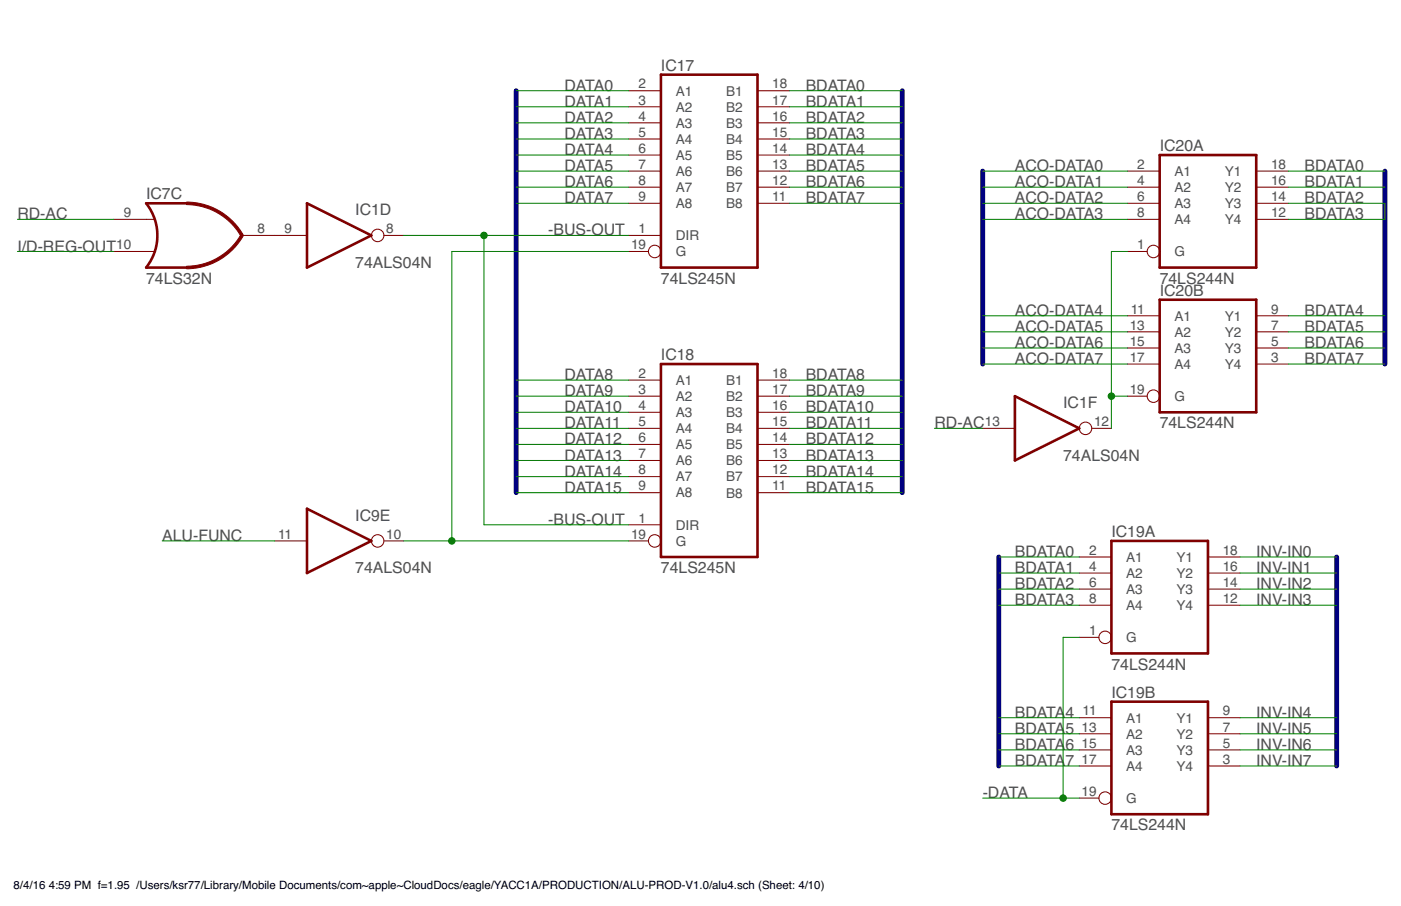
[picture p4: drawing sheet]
<svg xmlns="http://www.w3.org/2000/svg" width="432mm" height="279mm" viewBox="0 0 432 279" stroke-linecap="round" stroke-linejoin="round" font-family="sans-serif">
<path d="M203.7 23h29.8v59.5h-29.8zM357.4 47.8h29.8v34.7h-29.8zM57.4 62.7h-12.4a15.9 15.9 0 0 1 0 19.8h12.4M94.6 62.7l19.8 9.9-19.8 9.9zM357.4 92.4h29.8v34.7h-29.8zM203.7 112.3h29.8v59.5h-29.8zM312.8 122.2l19.8 9.9-19.8 9.9zM94.6 156.9l19.8 9.9-19.8 9.9zM342.5 166.8h29.8v34.7h-29.8zM342.5 216.4h29.8v34.7h-29.8z" fill="none" stroke="#800000" stroke-width=".8"/>
<g fill="none" stroke="#800000" stroke-width=".32">
<path d="M193.8 28h9.9M193.8 32.9h9.9M193.8 37.9h9.9M233.5 28h9.9M233.5 32.9h9.9M233.5 37.9h9.9M193.8 42.9h9.9M193.8 47.8h9.9M193.8 52.8h9.9M193.8 57.7h9.9M233.5 42.9h9.9M233.5 47.8h9.9"/>
<path d="M233.5 52.8h9.9M233.5 57.7h9.9M347.5 52.8h9.9M347.5 57.7h9.9M387.2 52.8h9.9M387.2 57.7h9.9M35.1 77.6h12.4M35.1 67.6h12.4M74.8 72.6h19.8M118.3 72.6h6.1M193.8 72.6h9.9M193.8 62.7h9.9"/>
<path d="M193.8 77.6h6M233.5 62.7h9.9M347.5 62.7h9.9M347.5 77.6h6M347.5 67.6h9.9M387.2 62.7h9.9M387.2 67.6h9.9M347.5 97.4h9.9M387.2 97.4h9.9M193.8 117.2h9.9M233.5 117.2h9.9M347.5 102.3h9.9"/>
<path d="M347.5 107.3h9.9M347.5 112.3h9.9M387.2 102.3h9.9M387.2 107.3h9.9M387.2 112.3h9.9M193.8 122.2h9.9M193.8 127.1h9.9M193.8 132.1h9.9M193.8 137.1h9.9M233.5 122.2h9.9M233.5 127.1h9.9M233.5 132.1h9.9"/>
<path d="M233.5 137.1h9.9M302.9 132.1h9.9M336.5 132.1h6M347.5 122.2h6M193.8 142h9.9M193.8 147h9.9M193.8 151.9h9.9M233.5 142h9.9M233.5 147h9.9M233.5 151.9h9.9M84.7 166.8h9.9M118.3 166.8h6.1"/>
<path d="M193.8 161.8h9.9M193.8 166.8h6M332.6 171.8h9.9M332.6 176.7h9.9M372.3 171.8h9.9M372.3 176.7h9.9M332.6 196.6h6.1M332.6 181.7h9.9M332.6 186.6h9.9M372.3 181.7h9.9M372.3 186.6h9.9M332.6 221.3h9.9"/>
<path d="M332.6 226.3h9.9M332.6 231.3h9.9M332.6 236.2h9.9M372.3 221.3h9.9M372.3 226.3h9.9M372.3 231.3h9.9M372.3 236.2h9.9M332.6 246.1h6.1"/>
<circle cx="116.4" cy="72.6" r="1.93"/>
<circle cx="201.8" cy="77.6" r="1.93"/>
<circle cx="355.5" cy="77.6" r="1.93"/>
<circle cx="334.6" cy="132.1" r="1.93"/>
<circle cx="355.5" cy="122.2" r="1.93"/>
<circle cx="116.4" cy="166.8" r="1.93"/>
<circle cx="201.8" cy="166.8" r="1.93"/>
<circle cx="340.6" cy="196.6" r="1.93"/>
<circle cx="340.6" cy="246.1" r="1.93"/>
</g>
<g fill="#800000" stroke="#800000" stroke-width=".31">
<path d="M57.5 82.1a19.4 19.4 0 0 0 16.8-9.8l.7 .4a20.1 20.1 0 0 1-17.5 10.2z" fill-rule="evenodd"/>
<path d="M57.5 62.3a20.1 20.1 0 0 1 17.5 10.2l-.7 .4a19.5 19.5 0 0 0-16.8-9.8z" fill-rule="evenodd"/>
</g>
<path d="M159.1 28v123.9M278.1 28v123.9M302.9 52.8v59.5M426.8 52.8v59.5M307.8 171.8v64.4M412 171.8v64.4" fill="none" stroke="#000080" stroke-width="1.5"/>
<g fill="none" stroke="#008000" stroke-width=".32">
<path d="M159.1 28h34.7M159.1 32.9h34.7M159.1 37.9h34.7M243.4 28h34.7M243.4 32.9h34.7M243.4 37.9h34.7M159.1 52.8h34.7M159.1 57.7h34.7M159.1 42.9h34.7M159.1 47.8h34.7M243.4 52.8h34.7M243.4 57.7h34.7"/>
<path d="M243.4 42.9h34.7M243.4 47.8h34.7M302.9 52.8h44.6M302.9 57.7h44.6M397.1 52.8h29.7M397.1 57.7h29.7M5.4 67.6h29.7M5.4 77.6h29.7M124.4 72.6h69.4M149.2 72.6v89.2h44.6M159.1 62.7h34.7M193.8 77.6h-54.5v89.2"/>
<path d="M243.4 62.7h34.7M302.9 62.7h44.6M302.9 67.6h44.6M347.5 77.6h-5v54.5M397.1 62.7h29.7v4.9h-29.7M302.9 97.4h44.6M397.1 97.4h29.7M159.1 117.2h34.7M243.4 117.2h34.7M302.9 102.3h44.6M302.9 107.3h44.6M302.9 112.3h44.6"/>
<path d="M397.1 102.3h29.7M397.1 107.3h29.7M397.1 112.3h29.7M159.1 122.2h34.7M159.1 127.1h34.7M159.1 132.1h34.7M159.1 137.1h34.7M243.4 122.2h34.7M243.4 127.1h34.7M243.4 132.1h34.7M243.4 137.1h34.7M288 132.1h14.9"/>
<path d="M342.5 122.2h5M159.1 142h34.7M159.1 147h34.7M159.1 151.9h34.7M243.4 142h34.7M243.4 147h34.7M243.4 151.9h34.7M50 166.8h34.7M124.4 166.8h69.4M307.8 171.8h24.8M307.8 176.7h24.8M382.2 171.8h29.8"/>
<path d="M382.2 176.7h29.8M307.8 181.7h24.8M307.8 186.6h24.8M332.6 196.6h-4.9v49.5M382.2 181.7h29.8M382.2 186.6h29.8M307.8 221.3h24.8M307.8 226.3h24.8M307.8 231.3h24.8M307.8 236.2h24.8M382.2 221.3h29.8M382.2 226.3h29.8"/>
<path d="M382.2 231.3h29.8M382.2 236.2h29.8M302.9 246.1h29.7"/>
</g>
<g fill="#008000" stroke="#008000" stroke-width=".31">
<circle cx="342.5" cy="122.2" r=".99"/>
<circle cx="139.3" cy="166.8" r=".99"/>
<circle cx="327.7" cy="246.1" r=".99"/>
<circle cx="149.2" cy="72.6" r=".99"/>
</g>
<g font-size="4.9" fill="#505050">
<text x="203.7" y="21.8">IC17</text>
<text x="174" y="28">DATA0</text>
<text x="248.3" y="28">BDATA0</text>
<text x="174" y="32.9">DATA1</text>
<text x="248.3" y="32.9">BDATA1</text>
<text x="174" y="37.9">DATA2</text>
<text x="248.3" y="37.9">BDATA2</text>
<text x="174" y="42.9">DATA3</text>
<text x="174" y="47.8">DATA4</text>
<text x="248.3" y="42.9">BDATA3</text>
<text x="248.3" y="47.8">BDATA4</text>
<text x="357.4" y="46.6">IC20A</text>
<text x="174" y="52.8">DATA5</text>
<text x="248.3" y="52.8">BDATA5</text>
<text x="312.8" y="52.8">ACO-DATA0</text>
<text x="402" y="52.8">BDATA0</text>
<text x="174" y="57.7">DATA6</text>
<text x="248.3" y="57.7">BDATA6</text>
<text x="312.8" y="57.7">ACO-DATA1</text>
<text x="402" y="57.7">BDATA1</text>
<text x="45" y="61.4">IC7C</text>
<text x="174" y="62.7">DATA7</text>
<text x="248.3" y="62.7">BDATA7</text>
<text x="312.8" y="62.7">ACO-DATA2</text>
<text x="402" y="62.7">BDATA2</text>
<text x="5.4" y="67.6">RD-AC</text>
<text x="109.5" y="66.4">IC1D</text>
<text x="312.8" y="67.6">ACO-DATA3</text>
<text x="402" y="67.6">BDATA3</text>
<text x="5.4" y="77.6">I/D-REG-OUT</text>
<text x="169" y="72.6">-BUS-OUT</text>
<text x="109.5" y="82.5">74ALS04N</text>
<text x="45" y="87.5">74LS32N</text>
<text x="203.7" y="87.5">74LS245N</text>
<text x="357.4" y="87.5">74LS244N</text>
<text x="357.4" y="91.2">IC20B</text>
<text x="312.8" y="97.4">ACO-DATA4</text>
<text x="402" y="97.4">BDATA4</text>
<text x="312.8" y="102.4">ACO-DATA5</text>
<text x="312.8" y="107.3">ACO-DATA6</text>
<text x="402" y="102.4">BDATA5</text>
<text x="402" y="107.3">BDATA6</text>
<text x="203.7" y="111">IC18</text>
<text x="312.8" y="112.3">ACO-DATA7</text>
<text x="402" y="112.3">BDATA7</text>
<text x="174" y="117.2">DATA8</text>
<text x="248.3" y="117.2">BDATA8</text>
<text x="174" y="122.2">DATA9</text>
<text x="248.3" y="122.2">BDATA9</text>
<text x="327.7" y="125.9">IC1F</text>
<text x="174" y="127.1">DATA10</text>
<text x="248.3" y="127.1">BDATA10</text>
<text x="174" y="132.1">DATA11</text>
<text x="174" y="137.1">DATA12</text>
<text x="248.3" y="132.1">BDATA11</text>
<text x="248.3" y="137.1">BDATA12</text>
<text x="288" y="132.1">RD-AC</text>
<text x="357.4" y="132.1">74LS244N</text>
<text x="174" y="142">DATA13</text>
<text x="248.3" y="142">BDATA13</text>
<text x="327.7" y="142">74ALS04N</text>
<text x="174" y="147">DATA14</text>
<text x="248.3" y="147">BDATA14</text>
<text x="174" y="151.9">DATA15</text>
<text x="248.3" y="151.9">BDATA15</text>
<text x="109.5" y="160.6">IC9E</text>
<text x="169" y="161.8">-BUS-OUT</text>
<text x="50" y="166.8">ALU-FUNC</text>
<text x="342.5" y="165.6">IC19A</text>
<text x="312.8" y="171.8">BDATA0</text>
<text x="387.2" y="171.8">INV-IN0</text>
<text x="109.5" y="176.7">74ALS04N</text>
<text x="203.7" y="176.7">74LS245N</text>
<text x="312.8" y="176.7">BDATA1</text>
<text x="387.2" y="176.7">INV-IN1</text>
<text x="312.8" y="181.7">BDATA2</text>
<text x="387.2" y="181.7">INV-IN2</text>
<text x="312.8" y="186.6">BDATA3</text>
<text x="387.2" y="186.6">INV-IN3</text>
<text x="342.5" y="206.5">74LS244N</text>
<text x="342.5" y="215.1">IC19B</text>
<text x="312.8" y="221.3">BDATA</text>
<text x="328.4" y="221.3">4</text>
<text x="387.2" y="221.3">INV-IN4</text>
<text x="312.8" y="226.3">BDATA</text>
<text x="328.4" y="226.3">5</text>
<text x="387.2" y="226.3">INV-IN5</text>
<text x="312.8" y="231.3">BDATA</text>
<text x="328.4" y="231.3">6</text>
<text x="387.2" y="231.3">INV-IN6</text>
<text x="312.8" y="236.2">BDATA</text>
<text x="328.4" y="236.2">7</text>
<text x="387.2" y="236.2">INV-IN7</text>
<text x="302.9" y="246.1">-DATA</text>
<text x="342.5" y="256.1">74LS244N</text>
</g>
<g font-size="4.2" fill="#505050">
<text x="196.8" y="27.3">2</text>
<text x="208.3" y="29.5">A1</text>
<text x="223.8" y="29.5">B1</text>
<text x="238" y="27.3">18</text>
<text x="196.8" y="32.2">3</text>
<text x="208.3" y="34.4">A2</text>
<text x="223.8" y="34.4">B2</text>
<text x="238" y="32.2">17</text>
<text x="196.8" y="37.2">4</text>
<text x="208.3" y="39.4">A3</text>
<text x="223.8" y="39.4">B3</text>
<text x="238" y="37.2">16</text>
<text x="196.8" y="42.2">5</text>
<text x="196.8" y="47.1">6</text>
<text x="208.3" y="44.3">A4</text>
<text x="223.8" y="44.4">B4</text>
<text x="238" y="47.1">14</text>
<text x="238" y="42.2">15</text>
<text x="196.8" y="52.1">7</text>
<text x="208.3" y="49.3">A5</text>
<text x="223.8" y="49.3">B5</text>
<text x="238" y="52.1">13</text>
<text x="350.5" y="52.1">2</text>
<text x="391.7" y="52.1">18</text>
<text x="196.8" y="57">8</text>
<text x="208.3" y="54.3">A6</text>
<text x="208.3" y="59.2">A7</text>
<text x="223.8" y="59.2">B7</text>
<text x="223.8" y="54.3">B6</text>
<text x="238" y="57">12</text>
<text x="350.5" y="57">4</text>
<text x="362" y="54.3">A1</text>
<text x="362" y="59.2">A2</text>
<text x="377.5" y="59.2">Y2</text>
<text x="377.5" y="54.3">Y1</text>
<text x="391.7" y="57">16</text>
<text x="196.8" y="62">9</text>
<text x="208.3" y="64.2">A8</text>
<text x="223.8" y="64.2">B8</text>
<text x="238" y="62">11</text>
<text x="350.5" y="62">6</text>
<text x="362" y="64.2">A3</text>
<text x="377.5" y="64.2">Y3</text>
<text x="391.7" y="62">14</text>
<text x="38.1" y="67">9</text>
<text x="79.3" y="71.9">8</text>
<text x="87.7" y="71.9">9</text>
<text x="119" y="71.9">8</text>
<text x="196.8" y="71.9">1</text>
<text x="350.5" y="67">8</text>
<text x="362" y="69.1">A4</text>
<text x="377.5" y="69.1">Y4</text>
<text x="391.7" y="67">12</text>
<text x="35.8" y="76.9">10</text>
<text x="194.5" y="76.9">19</text>
<text x="208.3" y="74.1">DIR</text>
<text x="350.5" y="76.9">1</text>
<text x="208.3" y="79">G</text>
<text x="362" y="79">G</text>
<text x="348.2" y="101.7">13</text>
<text x="348.5" y="96.7">11</text>
<text x="362" y="98.9">A1</text>
<text x="377.5" y="98.9">Y1</text>
<text x="391.7" y="101.7">7</text>
<text x="391.7" y="96.7">9</text>
<text x="348.2" y="106.6">15</text>
<text x="362" y="103.8">A2</text>
<text x="377.5" y="103.8">Y2</text>
<text x="391.7" y="106.6">5</text>
<text x="348.2" y="111.6">17</text>
<text x="362" y="108.8">A3</text>
<text x="362" y="113.8">A4</text>
<text x="377.5" y="113.8">Y4</text>
<text x="377.5" y="108.8">Y3</text>
<text x="391.7" y="111.6">3</text>
<text x="196.8" y="116.5">2</text>
<text x="208.3" y="118.7">A1</text>
<text x="223.8" y="118.7">B1</text>
<text x="238" y="116.5">18</text>
<text x="196.8" y="121.5">3</text>
<text x="208.3" y="123.7">A2</text>
<text x="223.8" y="123.7">B2</text>
<text x="238" y="121.5">17</text>
<text x="348.2" y="121.5">19</text>
<text x="362" y="123.7">G</text>
<text x="196.8" y="126.4">4</text>
<text x="196.8" y="131.4">5</text>
<text x="208.3" y="128.6">A3</text>
<text x="223.8" y="128.6">B3</text>
<text x="238" y="131.4">15</text>
<text x="238" y="126.4">16</text>
<text x="303.6" y="131.4">13</text>
<text x="337.2" y="131.4">12</text>
<text x="196.8" y="136.4">6</text>
<text x="208.3" y="133.6">A4</text>
<text x="223.8" y="133.6">B4</text>
<text x="238" y="136.4">14</text>
<text x="196.8" y="141.3">7</text>
<text x="208.3" y="138.5">A5</text>
<text x="208.3" y="143.5">A6</text>
<text x="223.8" y="143.5">B6</text>
<text x="223.8" y="138.6">B5</text>
<text x="238" y="141.3">13</text>
<text x="196.8" y="146.3">8</text>
<text x="208.3" y="148.5">A7</text>
<text x="223.8" y="148.5">B7</text>
<text x="238" y="146.3">12</text>
<text x="196.8" y="151.2">9</text>
<text x="208.3" y="153.4">A8</text>
<text x="223.8" y="153.4">B8</text>
<text x="238" y="151.2">11</text>
<text x="196.8" y="161.2">1</text>
<text x="85.7" y="166.1">11</text>
<text x="119" y="166.1">10</text>
<text x="194.5" y="166.1">19</text>
<text x="208.3" y="163.3">DIR</text>
<text x="208.3" y="168.3">G</text>
<text x="335.7" y="171.1">2</text>
<text x="347.1" y="173.3">A1</text>
<text x="362.6" y="173.3">Y1</text>
<text x="376.9" y="171.1">18</text>
<text x="335.7" y="176">4</text>
<text x="347.1" y="178.2">A2</text>
<text x="362.6" y="178.2">Y2</text>
<text x="376.9" y="176">16</text>
<text x="335.7" y="181">6</text>
<text x="335.7" y="185.9">8</text>
<text x="347.1" y="183.2">A3</text>
<text x="362.6" y="183.2">Y3</text>
<text x="376.9" y="185.9">12</text>
<text x="376.9" y="181">14</text>
<text x="347.1" y="188.1">A4</text>
<text x="362.6" y="188.1">Y4</text>
<text x="335.7" y="195.9">1</text>
<text x="347.1" y="198">G</text>
<text x="333.6" y="220.6">11</text>
<text x="376.9" y="220.6">9</text>
<text x="333.3" y="225.6">13</text>
<text x="347.1" y="222.8">A1</text>
<text x="347.1" y="227.8">A2</text>
<text x="362.6" y="227.8">Y2</text>
<text x="362.6" y="222.8">Y1</text>
<text x="376.9" y="225.6">7</text>
<text x="333.3" y="230.6">15</text>
<text x="347.1" y="232.7">A3</text>
<text x="362.6" y="232.8">Y3</text>
<text x="376.9" y="230.6">5</text>
<text x="333.3" y="235.5">17</text>
<text x="347.1" y="237.7">A4</text>
<text x="362.6" y="237.7">Y4</text>
<text x="376.9" y="235.5">3</text>
<text x="333.3" y="245.4">19</text>
<text x="347.1" y="247.6">G</text>
</g>
<g font-size="3.5">
<text x="4.2" y="274.2">8/4/16</text>
<text x="15" y="274.2">4:59 PM f=1.95 /Users/ksr77/Library/Mobile Documents/com~apple~CloudDocs/eagle/YACC1A/PRODUCTION/ALU-PROD-V1.0/alu4.sch (Sheet: 4/10)</text>
</g>
</svg>
